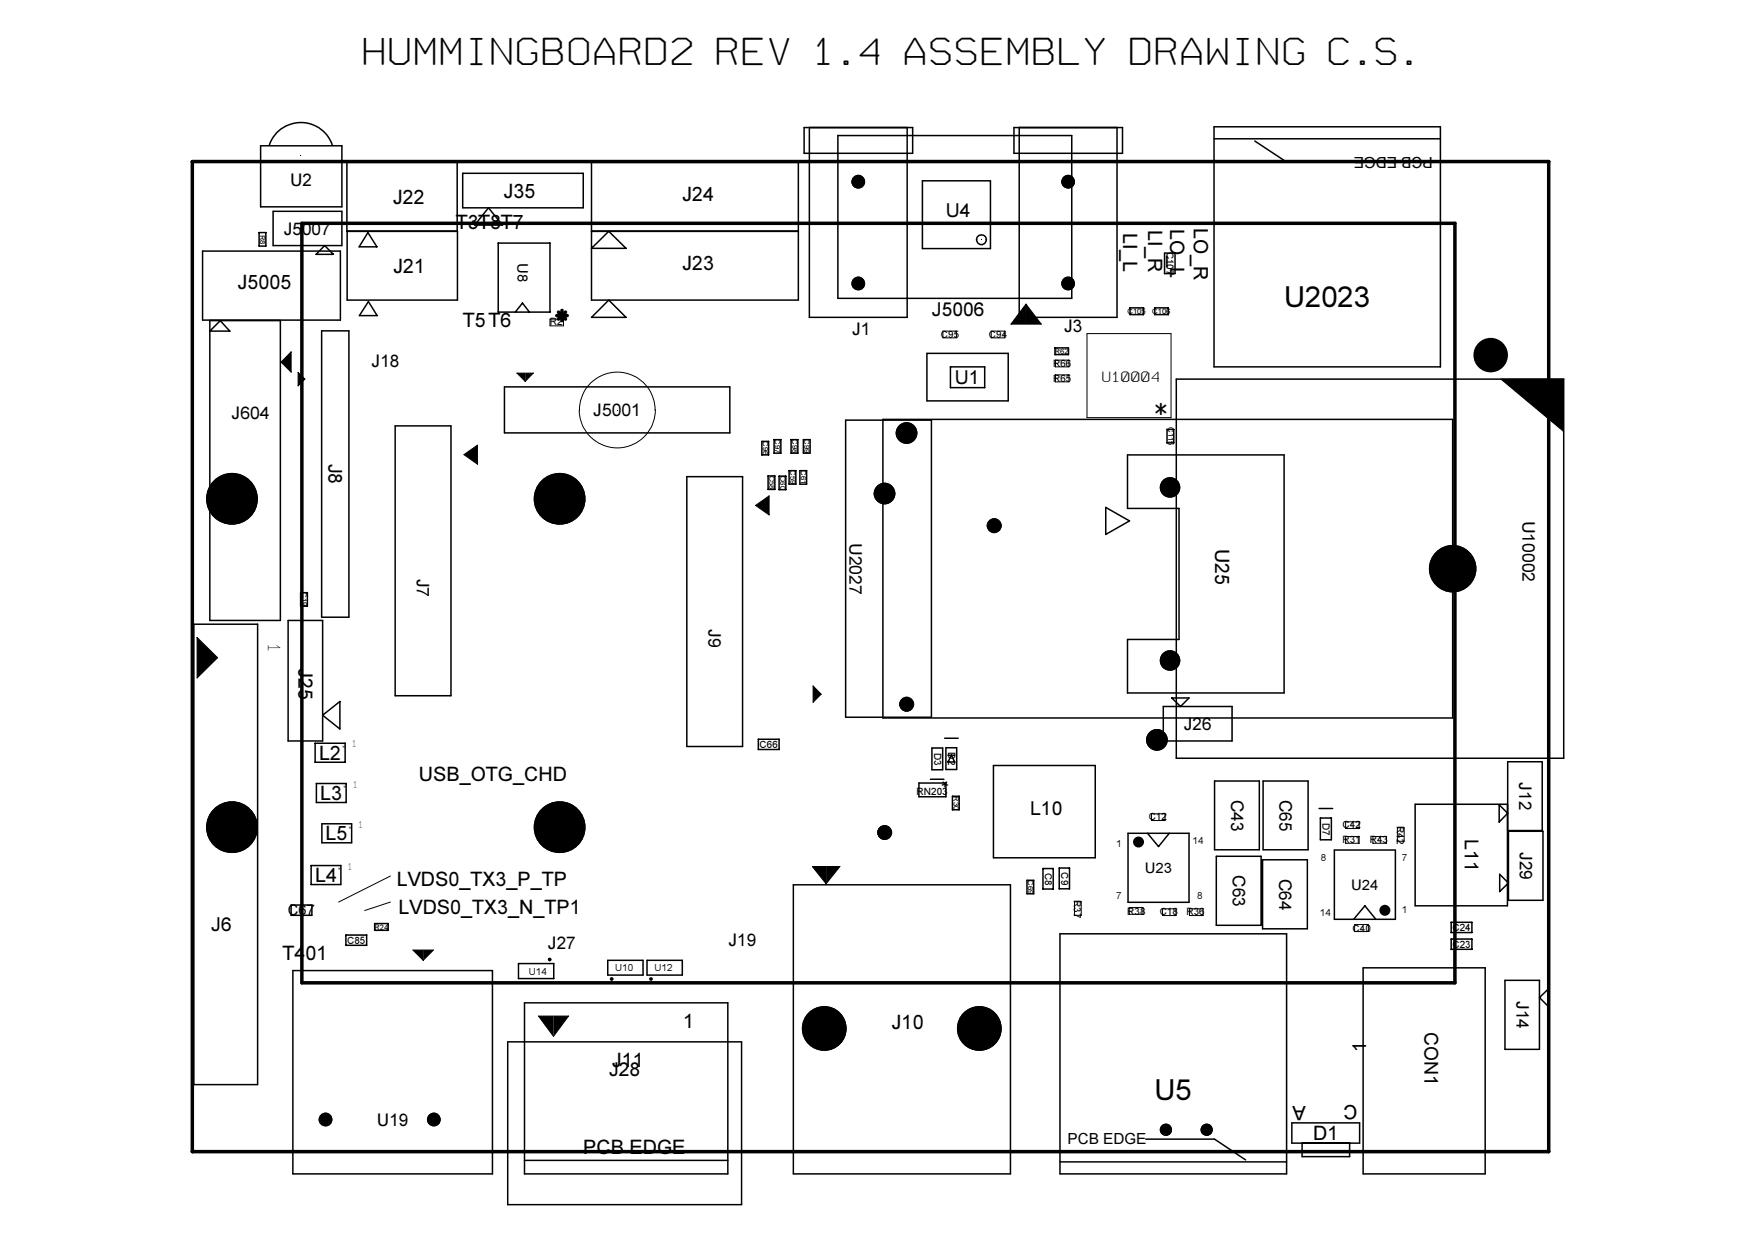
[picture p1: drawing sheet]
<svg xmlns="http://www.w3.org/2000/svg" width="297mm" height="210mm" viewBox="0 0 297 210" stroke-linecap="round" stroke-linejoin="round" font-family="sans-serif">
<g fill="#000">
<path d="M173.6 51.5v3.4h-2.5zM173.6 51.5l2.6 3.4h-2.6zM49.3 59.6v3.4l-1.7-1.7zM50.5 63l1.1 1.2-1.1 1.1zM78.5 77l2.3-1.6v3.2zM87.5 63.2h1.4v1.4zM88.9 63.2h1.4l-1.4 1.4zM254 64.2h10.5v8.7zM127.9 85.6l2.3-1.7v3.3zM33.4 107.9l3.4 3.4-3.4 3.5zM137.6 116.1l1.4 1.4-1.4 1.4zM137.5 146.7h2.3v2.9z"/>
<path d="M139.8 146.7h2.4l-2.4 2.9zM69.9 160.8h1.7v1.8zM71.6 160.8h1.8l-1.8 1.8zM91.1 172h2.6v3.4zM93.7 172h2.5l-2.5 3.4z"/>
<path d="M92.8 162.2l.2-.1 .3 .1 .1 .2-.1 .2-.3 .2-.2-.2-.1-.2z" fill-rule="evenodd"/>
<path d="M103.3 165.5l.2-.1 .3 .1 .1 .2-.1 .2-.3 .2-.2-.2-.1-.2z" fill-rule="evenodd"/>
<path d="M109.9 165.5l.3-.1 .2 .1 .1 .2-.1 .2-.2 .2-.3-.2v-.2z" fill-rule="evenodd"/>
<circle cx="145.3" cy="30.8" r="1.16"/>
<circle cx="180.8" cy="30.8" r="1.16"/>
<circle cx="145.3" cy="48" r="1.16"/>
<circle cx="180.8" cy="48" r="1.16"/>
<circle cx="153.4" cy="73.3" r="1.83"/>
<circle cx="252.3" cy="60.1" r="2.92"/>
<circle cx="39.3" cy="84.4" r="4.4"/>
<circle cx="94.7" cy="84.4" r="4.4"/>
<circle cx="149.7" cy="83.5" r="1.83"/>
<circle cx="168.3" cy="89" r="1.26"/>
<circle cx="198" cy="82.5" r="1.74"/>
<circle cx="245.9" cy="96.3" r="4"/>
<circle cx="153.5" cy="119.2" r="1.26"/>
<circle cx="198" cy="111.8" r="1.74"/>
<circle cx="195.8" cy="125.2" r="1.83"/>
<circle cx="39.3" cy="140" r="4.4"/>
<circle cx="94.7" cy="140" r="4.4"/>
<circle cx="149.7" cy="140.9" r="1.26"/>
<circle cx="192.7" cy="142.5" r=".93"/>
<circle cx="234.4" cy="154.1" r=".93"/>
<circle cx="139.5" cy="174.1" r="3.8"/>
<circle cx="165.8" cy="174.1" r="3.8"/>
<circle cx="55.1" cy="189.5" r="1.16"/>
<circle cx="73.4" cy="189.5" r="1.16"/>
<circle cx="197.3" cy="191.2" r="1.04"/>
<circle cx="204.2" cy="191.2" r="1.04"/>
</g>
<path d="M32.6 27.3h229.5v167.6h-229.5zM51.1 37.8h195.1v128.6h-195.1zM94.2 53.4h1.8M94.5 52.8l1.2 1.2M95.1 52.5v1.8M95.7 52.8l-1.2 1.2" fill="none" stroke="#000" stroke-width=".59"/>
<g fill="none" stroke="#000" stroke-width=".25">
<path d="M43.9 39.4h1.1v2.3h-1.1zM44.1 24.7h13.8v10.3h-13.8zM45.6 24.6a5.6 5.6 0 0 1 5.3-3.9 5.6 5.6 0 0 1 5.4 3.9M46.2 35.8h11.7v5.8h-11.7zM58.8 39.2v11.6h18.6v-11.6h-18.7v-11.7h18.7v11.7M62.3 39.4l1.5 2.4h-3zM78.3 29.3h20.4v5.9h-20.4zM82.7 35.2l2.3 2.9h-4.7zM100.1 27.5h35v23.3h-35zM100.1 39.2h35M136.1 21.6h18.4v4.4h-18.4zM137 21.6v32.1h16.5v-32.1"/>
<path d="M141.8 22.9h39.6v27.6h-39.6zM156.1 30.6h11.5v11.5h-11.5zM171.6 21.6h18.4v4.4h-18.4zM172.5 21.6v32.1h16.6v-32.1M205.5 23.5h38.3M205.5 21.5h38.3v40.6h-38.3zM212.4 23.9l5.2 3.4h11.7M34.3 42.5h23.3v11.7h-23.3zM35.5 54.3h12v50.7h-12zM37.2 54.4l-1.7 1.6h3.4l-1.6-1.6M54.4 56h4.7v48.5h-4.7zM54.9 41.6l1.5 1.5h-2.9z"/>
<path d="M62.4 51.1l1.4 2.3h-3zM84.3 41.1h8.8v11.7h-8.8zM87.2 52.8l1.2-1.5 1.2 1.5M100.1 53.7l2.9-2.9 3 2.9zM100.1 42l2.9-2.8 3 2.8zM156.9 59.8h13.7v8.1h-13.7zM165.3 40.6a.85 .85 0 0 1 .8-.8 .85 .85 0 0 1 .9 .8M165.3 40.6a.8 .8 0 0 0 .8 .8 .8 .8 0 0 0 .8-.8M178.6 58.9h2.2v1.1h-2.2zM191.3 52.1h2.2v1.2h-2.2zM195.4 52.1h2.3v1.2h-2.3zM197.1 42.8h1.8v3.5h-1.8z"/>
<path d="M66.9 72.1h9.4v45.7h-9.4zM85.4 65.5h38.1v7.8h-38.1zM128.9 74.7h1.2v2.3h-1.2zM131 74.4h1.2v2.3h-1.2zM133.6 79.7h1.1v2.3h-1.1zM133.9 74.4h1.1v2.3h-1.1zM135.4 79.7h1.1v2.3h-1.1zM136 74.4h1.1v2.3h-1.1zM143.1 71.1h14.5v50.3h-14.5zM149.4 71h96.5v50.5h-96.5zM160.9 62.1h5.8v3.5h-5.8zM190.8 77h26.5v40.3h-26.5v-9.1h8.8v-22.1h-8.8z"/>
<path d="M197.5 72.7h1.2v2.3h-1.2zM199.1 64.2h65.6v64.2h-65.6zM116.2 80.7h9.5v45.7h-9.5zM130 80.6h1.1v2.2h-1.1zM131.9 80.6h1.1v2.3h-1.1zM187.2 85.9l4 2.3-4 2.3zM32.8 105.7h10.8v77.9h-10.8zM48.8 105h5.8v20.4h-5.8zM50.9 100.3h1.1v2.3h-1.1zM196.9 119.6h11.6v5.8h-11.6zM198.3 118.2h2.9l-1.4 1.4zM53.3 125.8h5.1v3.2h-5.1z"/>
<path d="M53.5 132.6h5.1v3.2h-5.1zM54.5 139.4h5v3.3h-5zM54.6 121.1l2.9-2.4v4.7zM128.4 125.1h3.5v1.8h-3.5zM155.5 132.5h4.6v2.4h-4.6zM157.5 131.9h2.3M157.7 126.6h1.9v3.7h-1.9zM159.9 125h2.3M160.1 126.6h1.8v3.7h-1.8zM160.4 127.8h1.2M161 127.8l.6 1.2h-1.2zM161.2 134.8h1.1v2.3h-1.1z"/>
<path d="M168.1 129.6h17.3v15.6h-17.3zM205.6 132.2h7.5v11.6h-7.5zM213.8 132.2h7.6v11.6h-7.6zM223.3 136.9h2.2M223.5 138.5h1.8v3.7h-1.8zM239.5 136.1h15.6v17.2h-15.6zM253.7 136.2l1.5 1.5-1.5 1.4zM255.2 128.9h5.8v11.7h-5.8zM49.3 153.2h3.5v1.7h-3.5zM52.7 146.5h5v3.2h-5zM58.5 158.3h3.6v1.7h-3.6zM63.4 156.3h2.3v1.2h-2.3z"/>
<path d="M134.3 149.8h36.7v48.9h-36.7zM173.8 149h1.2v2.3h-1.2zM176.5 147h1.8v3.5h-1.8zM179.3 146.9h1.7v3.6h-1.7zM179.4 158.1h38.4v40.6h-38.4zM190.9 141.1h10.3v11.6h-10.3zM194.2 141.1l1.9 2.2 1.8-2.2M205.9 144.9h7.5v11.7h-7.5zM213.7 145.5h7.6v11.7h-7.6zM225.8 143.9h10.4v11.7h-10.4zM229.1 155.6l1.9-2.3 1.8 2.3M245.6 156.1h3.5v1.8h-3.5z"/>
<path d="M245.6 159h3.5v1.7h-3.5zM253.8 148l1.5 1.5-1.5 1.4zM255.3 140.7h5.9v11.7h-5.9zM49.6 164.3h33.8v34.4h-33.8zM85.9 176.4h39.6v27.5h-39.6zM87.8 163.1h5.9v2.6h-5.9zM88.8 169.8h34.4v28.9h-34.4zM102.9 162.6h5.9v2.5h-5.9zM109.5 162.6h6v2.5h-6zM230.7 163.8h20.7v34.9h-20.7zM254.7 165.9h5.9v11.7h-5.9zM260.6 168.9l1.4-1.5v2.9z"/>
<path d="M88.8 196.4h34.4M179.4 196.7h38.4M193.9 192.8h11.7l5.2 3.5M218.6 190.1h11.5v3.4h-11.5zM220.4 193.5v2.3h8v-2.3"/>
</g>
<g fill="none" stroke="#000" stroke-width=".17">
<path d="M49.3 59.6v3.4l-1.7-1.7zM93.1 54h2.3v1.2h-2.3zM159.6 56h2.3v1.2h-2.3zM167.8 56h2.2v1.2h-2.2zM173.6 51.5l2.6 3.4h-5.1zM184 56.5h14.2v14.2h-14.2zM50.5 63l1.1 1.2-1.1 1.1zM78.5 77l2.3-1.6v3.2zM87.5 63.2h2.8l-1.4 1.4zM98 69.4a6.4 6.4 0 0 0 6.5 6.4 6.4 6.4 0 0 0 6.4-6.4M98.1 69.4a6.4 6.4 0 0 1 6.4-6.4 6.4 6.4 0 0 1 6.4 6.4M178.6 61h2.3v1.1h-2.3z"/>
<path d="M178.6 63.5h2.3v1.1h-2.3zM254 64.2h10.5v8.7zM127.9 85.6l2.3-1.7v3.3zM33.4 107.9l3.4 3.4-3.4 3.5zM137.6 116.1l1.4 1.4-1.4 1.4zM194.9 137.8h2.3v1.1h-2.3zM227.7 139.1h2.3v1.2h-2.3zM66.1 148.3l-8.8 4.4M66.1 152.7l-4.4 1.4M137.5 146.7h4.7l-2.4 2.9zM181.9 152.7h1.1v2.2h-1.1zM191.1 153.6h2.4v1.2h-2.4z"/>
<path d="M196.8 153.8h2.2v1.2h-2.2zM201.3 153.8h2.3v1.2h-2.3zM227.7 141.6h2.3v1.1h-2.3zM229.3 156.5h2.3v1.2h-2.3zM232.4 141.6h2.3v1.1h-2.3zM236.5 140.1h1.2v2.3h-1.2zM69.9 160.8h3.5l-1.8 1.8zM91.1 172h5.1l-2.5 3.4z"/>
</g>
<g font-size="6.5">
<text x="61" y="11">HUMMINGBOARD2 REV 1.4 ASSEMBLY DRAWING C.S.</text>
<text x="198.4" y="71.4" transform="rotate(-90 198.4 71.4)">*</text>
</g>
<g font-size="4.9">
<text x="217.3" y="52">U2023</text>
<text x="195.4" y="186.2">U5</text>
</g>
<g font-size="3.3">
<text x="66.5" y="34.5">J22</text>
<text x="85.2" y="33.4">J35</text>
<text x="115.4" y="34.1">J24</text>
<text x="77.2" y="38.7">T3T8T7</text>
<text x="160.1" y="36.8">U4</text>
<text x="190.1" y="39.5" transform="rotate(90 190.1 39.5)">LI_L</text>
<text x="194.3" y="38.9" transform="rotate(90 194.3 38.9)">LI_R</text>
<text x="198.1" y="38.8" transform="rotate(90 198.1 38.8)">LO_L</text>
<text x="202.1" y="38.6" transform="rotate(90 202.1 38.6)">LO_R</text>
<text x="66.5" y="46.2">J21</text>
<text x="115.4" y="45.8">J23</text>
<text x="40.2" y="49">J5005</text>
<text x="157.7" y="53.5">J5006</text>
<text x="78.3" y="55.4">T5T6</text>
<text x="161.6" y="65">U1</text>
<text x="55.6" y="78.5" transform="rotate(90 55.6 78.5)">J8</text>
<text x="205.7" y="92.9" transform="rotate(90 205.7 92.9)">U25</text>
<text x="50.5" y="113.1" transform="rotate(90 50.5 113.1)">J25</text>
<text x="54" y="128.6">L2</text>
<text x="160.6" y="130.9" transform="rotate(180 160.6 130.9)">*</text>
<text x="54.2" y="135.4">L3</text>
<text x="70.9" y="132.2">USB_OTG_CHD</text>
<text x="55.1" y="142.2">L5</text>
<text x="174.4" y="138">L10</text>
<text x="247.9" y="142.1" transform="rotate(90 247.9 142.1)">L11</text>
<text x="53.3" y="149.3">L4</text>
<text x="67.1" y="150">LVDS0_TX3_P_TP</text>
<text x="67.4" y="154.7">LVDS0_TX3_N_TP1</text>
<text x="35.8" y="157.6">J6</text>
<text x="47.8" y="162.4">T401</text>
<text x="115.6" y="173.9">1</text>
<text x="150.9" y="174.2">J10</text>
<text x="231.2" y="178.1" transform="rotate(-90 231.2 178.1)">1</text>
<text x="241.1" y="174.6" transform="rotate(90 241.1 174.6)">CON1</text>
<text x="103.1" y="182.1">J28</text>
<text x="103.5" y="180.7">J11</text>
<text x="220.9" y="187.2" transform="rotate(180 220.9 187.2)">A</text>
<text x="229.8" y="187" transform="rotate(180 229.8 187)">C</text>
<text x="98.7" y="195.3">PCB EDGE</text>
<text x="222.2" y="193">D1</text>
</g>
<g font-size="3">
<text x="144.2" y="56.8">J1</text>
<text x="39.2" y="70.9">J604</text>
<text x="100.4" y="70.4">J5001</text>
<text x="257.7" y="88.1" transform="rotate(90 257.7 88.1)">U10002</text>
<text x="143.8" y="91.9" transform="rotate(90 143.8 91.9)">U2027</text>
<text x="70.6" y="98" transform="rotate(90 70.6 98)">J7</text>
<text x="119.9" y="106.6" transform="rotate(90 119.9 106.6)">J9</text>
<text x="45.4" y="108.8" transform="rotate(90 45.4 108.8)">1</text>
</g>
<g font-size="2.9">
<text x="49.1" y="31.5">U2</text>
<text x="48" y="39.7">J5007</text>
<text x="180.1" y="56.3">J3</text>
<text x="62.9" y="62.1">J18</text>
<text x="200.4" y="123.5">J26</text>
<text x="208.4" y="135.4" transform="rotate(90 208.4 135.4)">C43</text>
<text x="216.6" y="135.4" transform="rotate(90 216.6 135.4)">C65</text>
<text x="257.1" y="132.4" transform="rotate(90 257.1 132.4)">J12</text>
<text x="208.7" y="148.1" transform="rotate(90 208.7 148.1)">C63</text>
<text x="216.5" y="148.7" transform="rotate(90 216.5 148.7)">C64</text>
<text x="257.2" y="144.2" transform="rotate(90 257.2 144.2)">J29</text>
<text x="92.7" y="160.7">J27</text>
<text x="123.3" y="160.2">J19</text>
<text x="256.7" y="169.5" transform="rotate(90 256.7 169.5)">J14</text>
<text x="63.8" y="190.6">U19</text>
</g>
<g font-size="2.6">
<text x="242.5" y="26.5" transform="rotate(180 242.5 26.5)">PCB EDGE</text>
<text x="180.7" y="193.7">PCB EDGE</text>
</g>
<g font-size="2.5">
<text x="87.6" y="44.5" transform="rotate(90 87.6 44.5)">U8</text>
<text x="186.3" y="64.7">U10004</text>
<text x="193.8" y="147.8">U23</text>
<text x="48.7" y="154.9">C67</text>
<text x="228.7" y="150.6">U24</text>
</g>
<g font-size="1.7">
<text x="197.4" y="42.6" transform="rotate(90 197.4 42.6)">C107</text>
<text x="93.1" y="55.1">R2</text>
<text x="159.3" y="57.3">C95</text>
<text x="167.4" y="57.3">C94</text>
<text x="178.3" y="62.2">R66</text>
<text x="178.3" y="64.7">R65</text>
<text x="58.8" y="125.9" transform="rotate(180 58.8 125.9)">*</text>
<text x="59.4" y="126.5">1</text>
<text x="128.6" y="126.6">C66</text>
<text x="158.1" y="127.4" transform="rotate(90 158.1 127.4)">D3</text>
<text x="160.5" y="127.3" transform="rotate(90 160.5 127.3)">D2</text>
<text x="58.9" y="132.8" transform="rotate(180 58.9 132.8)">*</text>
<text x="59.6" y="133.3">1</text>
<text x="155.1" y="134.6">RN203</text>
<text x="59.9" y="139.6" transform="rotate(180 59.9 139.6)">*</text>
<text x="60.5" y="140.1">1</text>
<text x="188.9" y="143.4">1</text>
<text x="194.4" y="138.8">C12</text>
<text x="201.8" y="142.8">14</text>
<text x="223.9" y="139.2" transform="rotate(90 223.9 139.2)">D7</text>
<text x="227.2" y="140.1">C42</text>
<text x="227.2" y="142.7">R31</text>
<text x="231.9" y="142.7">R43</text>
<text x="236.4" y="139.8" transform="rotate(90 236.4 139.8)">R42</text>
<text x="58" y="146.6" transform="rotate(180 58 146.6)">*</text>
<text x="58.7" y="147.2">1</text>
<text x="176.9" y="147.7" transform="rotate(90 176.9 147.7)">C8</text>
<text x="179.6" y="147.7" transform="rotate(90 179.6 147.7)">C9</text>
<text x="223.6" y="145.7">8</text>
<text x="237.3" y="145.7">7</text>
<text x="181.8" y="152.3" transform="rotate(90 181.8 152.3)">R37</text>
<text x="188.9" y="152.1">7</text>
<text x="190.8" y="154.9">R38</text>
<text x="196.3" y="154.9">C18</text>
<text x="200.8" y="154.9">R36</text>
<text x="202.6" y="152.1">8</text>
<text x="223.4" y="155">14</text>
<text x="237.3" y="154.5">1</text>
<text x="58.8" y="159.7">C85</text>
<text x="228.9" y="157.8">C40</text>
<text x="245.8" y="160.4">C23</text>
<text x="245.8" y="157.6">C24</text>
<text x="89.5" y="165">U14</text>
<text x="104.1" y="164.4">U10</text>
<text x="110.8" y="164.4">U12</text>
</g>
<g font-size="1.3">
<text x="44" y="39.7" transform="rotate(90 44 39.7)">R8</text>
<text x="190.8" y="53.1">C105</text>
<text x="195" y="53.2">C106</text>
<text x="178.5" y="59.9">R62</text>
<text x="129.1" y="74.7" transform="rotate(90 129.1 74.7)">C96</text>
<text x="131.1" y="74.4" transform="rotate(90 131.1 74.4)">C97</text>
<text x="134.1" y="74.4" transform="rotate(90 134.1 74.4)">C98</text>
<text x="136.1" y="74.4" transform="rotate(90 136.1 74.4)">C99</text>
<text x="197.7" y="72.3" transform="rotate(90 197.7 72.3)">C115</text>
<text x="130.2" y="80.5" transform="rotate(90 130.2 80.5)">C58</text>
<text x="132" y="80.6" transform="rotate(90 132 80.6)">C60</text>
<text x="133.7" y="79.6" transform="rotate(90 133.7 79.6)">C59</text>
<text x="135.5" y="79.6" transform="rotate(90 135.5 79.6)">C61</text>
<text x="51.1" y="100.3" transform="rotate(90 51.1 100.3)">C19</text>
<text x="161.4" y="134.7" transform="rotate(90 161.4 134.7)">R30</text>
<text x="173.9" y="149" transform="rotate(90 173.9 149)">C69</text>
<text x="63.4" y="157.4">R24</text>
</g>
</svg>
